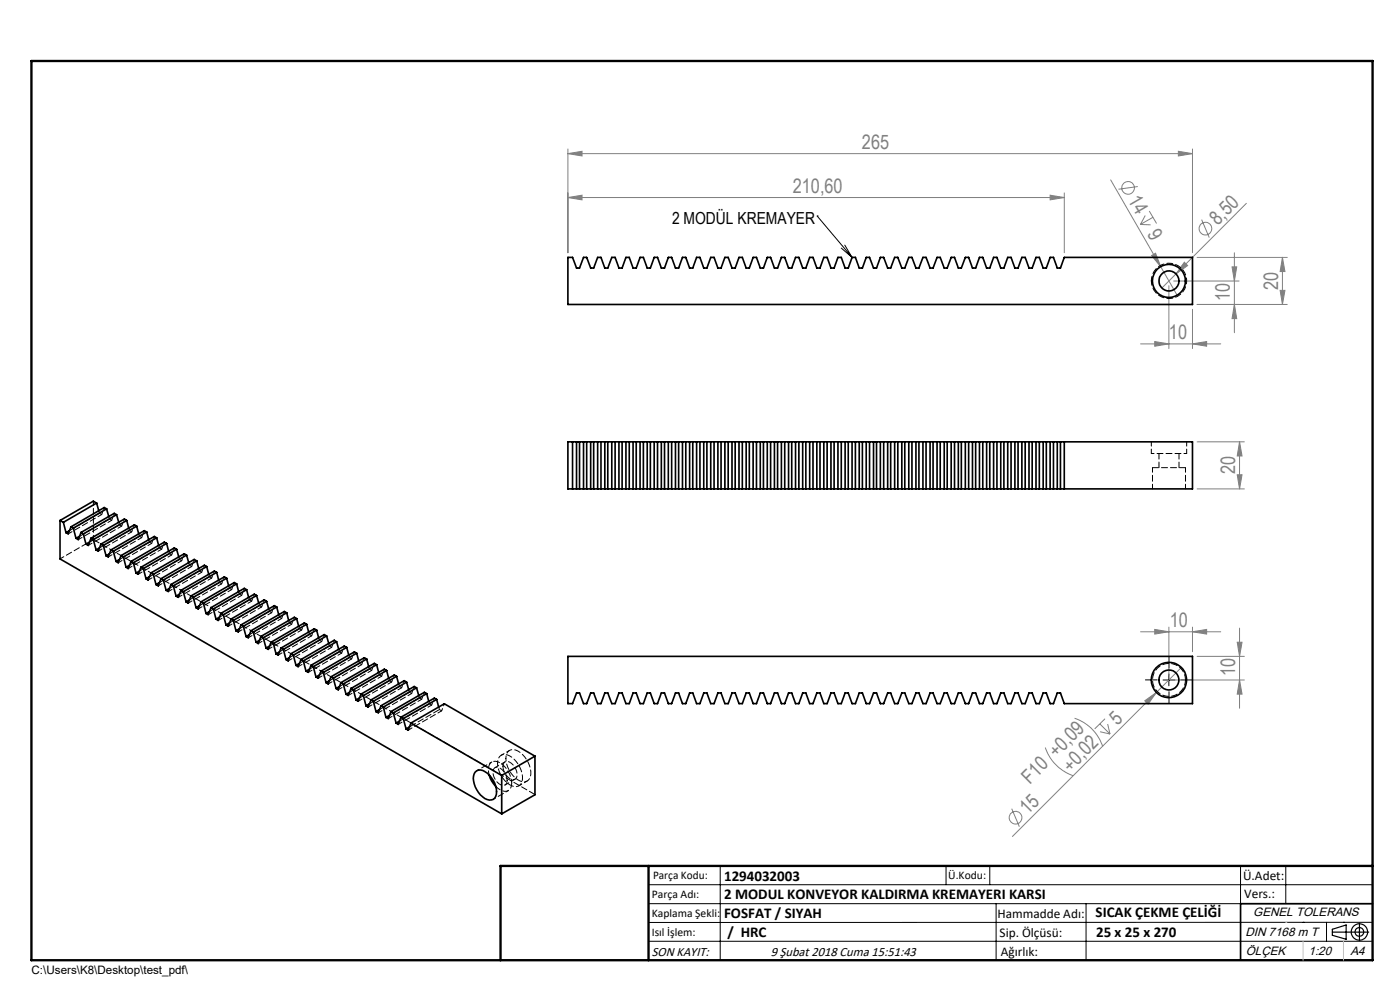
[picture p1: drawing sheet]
<svg xmlns="http://www.w3.org/2000/svg" width="297mm" height="210mm" viewBox="0 0 297 210" stroke-linecap="round" stroke-linejoin="round" font-family="sans-serif">
<g fill="none" stroke="#808080" stroke-width=".21">
<path d="M120.5 32.6l3-.5v1zM120.5 31.6v22M120.5 32.6h132.5M235.6 38.2l14.1 24.4M241.4 39.6l-4.1 .5M250 32.1l3 .5-3 .5zM253 31.6v22M120.5 41.9l3-.5v1zM120.5 41.9h105.3M222.8 41.4l3 .5-3 .5zM225.8 40.9v12.7M241.9 47.6l2.2 .1"/>
<path d="M243 45.7l-1.1 1.9M243.8 44.8l1.6 2.6M244.3 54.2l.8-.5 1.1 2.9zM244.6 46.1l-2.7 1.5M249 59.6h13.9M251.2 55.6l.8 .7-2.5 1.8zM254 54.6h19.1M254.9 46.6l1.6 3.8M261.4 56.6h1l-.5 3zM261.9 53.6v17M264.4 43.1l-17.9 18M272.1 54.6l.5 3h-1z"/>
<path d="M272.1 54.6v10M242 72.9h17M245 72.5l3 .4-3 .5zM248 60.6v13.3M253 72.9l3-.4v.9zM253 65.6v8.3M254 64.6h19.1M261.9 64.6l.5 3h-1zM271.6 61.6h1l-.5 3zM254 93.7h10M263 93.7l.5 3h-1zM263 93.7v10"/>
<path d="M254 103.7h10M262.5 100.7h1l-.5 3zM242 134h17M245 133.5l3 .5-3 .5zM248 133v10.3M253 134l3-.5v1zM253 133v5.2M254 139.2h10M262.5 136.2h1l-.5 3zM263 133.2v17M221.8 158.6a9.6 9.6 0 0 0 5.9 6M228 152.4a9.4 9.4 0 0 1 5.9 6"/>
<path d="M233.3 153.6l2.2 2.1M233.4 155.2l2.1 .5M234.4 152.5l-2.2 2.1M235 153.6l.5 2.1M242.9 148.7l2.4-1.8-1.7 2.5zM249 144.2h15M250.6 141.6l-35.8 35.8M263 144.2l.5 3h-1zM214.6 171.5l1.7 3.9"/>
<circle cx="239.3" cy="39.9" r="1.34"/>
<circle cx="255.7" cy="48.5" r="1.35"/>
<circle cx="215.4" cy="173.5" r="1.35"/>
</g>
<g fill="none" stroke="#000" stroke-width=".25">
<path d="M282.6 197.7h7.8M282.6 197.1l3-.9v3l-3-.8zM288.4 195.8v3.8M106.2 203.7h185"/>
<circle cx="288.4" cy="197.7" r="1.74"/>
<circle cx="288.4" cy="197.7" r=".93"/>
</g>
<path d="M245.5 144.2h-2.5M248 141.7v-2.5M248 146.7v2.5M250.5 144.2h2.5" fill="none" stroke="#000" stroke-width=".21" stroke-dasharray="15.2 1.3 1.3 1.3"/>
<g fill="none" stroke="#000" stroke-width=".21">
<path d="M173.4 45.8h.1M173.4 45.8l7.4 8.8M178.5 52.6l2.3 2M179.2 52l1.6 2.6M246.7 144.2h2.5M248 143v2.5M137.6 187.7h153.6M137.6 191.7h153.6M137.6 199.7h153.6M152.8 183.7v20M200.7 183.7v4M210 183.7v4"/>
<path d="M211.3 191.7v12M230.4 191.7v12M263.2 183.7v20M272.8 183.7v8M276.4 195.6h.1M281.4 195.6v4.1M285 195.6h.1M291.2 195.6l-153.6 .1"/>
</g>
<path d="M291.2 191.7h-28v12" fill="none" stroke="#000" stroke-width=".35"/>
<path d="M6.7 12.9h284.5v190.8h-284.5zM137.6 183.7v20M291.2 183.7h-185v20" fill="none" stroke="#000" stroke-width=".5"/>
<path d="M276.4 199.7v4M285 199.7v4" fill="none" stroke="#c0c0c0" stroke-width=".21"/>
<path d="M272.8 195.6h.1" fill="none" stroke="#c0c0c0" stroke-width=".25"/>
<g fill="#808080">
<path d="M244.3 54.2l.8-.5 1.1 2.9z"/>
<path d="M242.9 148.7l2.4-1.8-1.7 2.5z"/>
<path d="M251.2 55.6l.8 .7-2.5 1.8z"/>
<path d="M253 72.9l3-.4v.9zM245 72.5l3 .4-3 .5z"/>
<path d="M120.5 32.6l3-.5v1zM250 32.1l3 .5-3 .5zM120.5 41.9l3-.5v1zM222.8 41.4l3 .5-3 .5zM245 133.5l3 .5-3 .5zM253 134l3-.5v1z"/>
<path d="M263 144.2l.5 3h-1zM262.5 136.2h1l-.5 3z"/>
<path d="M272.1 54.6l.5 3h-1zM271.6 61.6h1l-.5 3zM261.4 56.6h1l-.5 3zM261.9 64.6l.5 3h-1zM263 93.7l.5 3h-1zM262.5 100.7h1l-.5 3z"/>
</g>
<g fill="none" stroke="#000" stroke-width=".35">
<path d="M120.5 54.6h1l.8 2.3h.6l.9-2.3h.7l.8 2.3h.6l.9-2.3h.7l.8 2.3h.6l.9-2.3h.7l.8 2.3h.7l.8-2.3h.7l.8 2.3h.7l.8-2.3h.7l.8 2.3h.7l.8-2.3h.7l.8 2.3h.7l.8-2.3h.7l.8 2.3h.7l.8-2.3h.7l.8 2.3h.7l.8-2.3h.7l.8 2.3h.7l.8-2.3h.7l.8 2.3h.7l.8-2.3h.7l.8 2.3h.7l.8-2.3h.7l.8 2.3h.7l.8-2.3h.7l.8 2.3h.7l.8-2.3h.7l.8 2.3h.7l.8-2.3h.7l.8 2.3h.7l.8-2.3h.7l.8 2.3h.7l.8-2.3h.7l.8 2.3h.7l.8-2.3h.7l.8 2.3h.7l.8-2.3h.7l.8 2.3h.7l.8-2.3h.7l.8 2.3h.7l.8-2.3h.7l.8 2.3h.6l.9-2.3h.7l.8 2.3h.6l.9-2.3h.7l.8 2.3h.6l.9-2.3h.7l.8 2.3h.6l.9-2.3h.7l.8 2.3h.6l.9-2.3h.7l.8 2.3h.6l.9-2.3h.7l.8 2.3h.6l.9-2.3h.7l.8 2.3h.7l.8-2.3h.7l.8 2.3h.7l.8-2.3h.7l.8 2.3h.7l.8-2.3h.7l.8 2.3h.7l.8-2.3h.7l.8 2.3h.7l.8-2.3h.7l.8 2.3h.7l.8-2.3h.7l.8 2.3h.7l.8-2.3h27.2v10h-132.5zM120.5 93.7h132.5v10h-132.5zM121.5 93.7v10M122.3 93.7v10M122.9 93.7v10M123.8 93.7v10M124.5 93.7v10M125.3 93.7v10M125.9 93.7v10M126.8 93.7v10M127.5 93.7v10M128.3 93.7v10"/>
<path d="M128.9 93.7v10M129.8 93.7v10M130.5 93.7v10M131.3 93.7v10M132 93.7v10M132.8 93.7v10M133.5 93.7v10M134.3 93.7v10M135 93.7v10M135.8 93.7v10M136.5 93.7v10M137.3 93.7v10"/>
<path d="M138 93.7v10M138.8 93.7v10M139.5 93.7v10M140.3 93.7v10M141 93.7v10M141.8 93.7v10M142.5 93.7v10M143.3 93.7v10M144 93.7v10M144.8 93.7v10M145.5 93.7v10M146.3 93.7v10"/>
<path d="M147 93.7v10M147.8 93.7v10M148.5 93.7v10M149.3 93.7v10M150 93.7v10M150.8 93.7v10M151.5 93.7v10M152.3 93.7v10M153 93.7v10M153.8 93.7v10M154.5 93.7v10M155.3 93.7v10"/>
<path d="M156 93.7v10M156.8 93.7v10M157.5 93.7v10M158.3 93.7v10M159 93.7v10M159.8 93.7v10M160.5 93.7v10M161.3 93.7v10M162 93.7v10M162.8 93.7v10M163.5 93.7v10M164.3 93.7v10"/>
<path d="M165 93.7v10M165.8 93.7v10M166.5 93.7v10M167.3 93.7v10M168 93.7v10M168.8 93.7v10M169.5 93.7v10M170.3 93.7v10M171 93.7v10M171.8 93.7v10M172.5 93.7v10M173.3 93.7v10"/>
<path d="M174 93.7v10M174.8 93.7v10M175.5 93.7v10M176.3 93.7v10M177 93.7v10M177.8 93.7v10M178.5 93.7v10M179.3 93.7v10M180 93.7v10M180.8 93.7v10M181.5 93.7v10M182.3 93.7v10"/>
<path d="M183 93.7v10M183.8 93.7v10M184.5 93.7v10M185.3 93.7v10M185.9 93.7v10M186.8 93.7v10M187.5 93.7v10M188.3 93.7v10M188.9 93.7v10M189.8 93.7v10M190.5 93.7v10M191.3 93.7v10"/>
<path d="M191.9 93.7v10M192.8 93.7v10M193.5 93.7v10M194.3 93.7v10M194.9 93.7v10M195.8 93.7v10M196.5 93.7v10M197.3 93.7v10M197.9 93.7v10M198.8 93.7v10M199.5 93.7v10M200.3 93.7v10"/>
<path d="M200.9 93.7v10M201.8 93.7v10M202.5 93.7v10M203.3 93.7v10M203.9 93.7v10M204.8 93.7v10M205.5 93.7v10M206.3 93.7v10M207 93.7v10M207.8 93.7v10M208.5 93.7v10M209.3 93.7v10"/>
<path d="M210 93.7v10M210.8 93.7v10M211.5 93.7v10M212.3 93.7v10M213 93.7v10M213.8 93.7v10M214.5 93.7v10M215.3 93.7v10M216 93.7v10M216.8 93.7v10M217.5 93.7v10M218.3 93.7v10"/>
<path d="M219 93.7v10M219.8 93.7v10M220.5 93.7v10M221.3 93.7v10M222 93.7v10M222.8 93.7v10M223.5 93.7v10M224.3 93.7v10M225 93.7v10M225.8 93.7v10M12.7 110.4v8.2l93.7 54M12.7 110.4l.7 .4"/>
<path d="M13.4 110.8l.6 2.2M14.7 112.6l-.7 .4M15.1 111.8l-.6 1.4-.5-.2M15.1 111.8l.5 .2M15.6 112l.5 2.2M16.9 113.8l-.8 .4M17.2 113l-.6 1.5-.5-.3M17.2 113l.5 .3M17.7 113.3l.5 2.1M19 115l-.8 .4M19.3 114.2l-.6 1.5-.5-.3M19.3 114.2l.5 .3"/>
<path d="M19.8 114.5l.6 2.2M20.5 106.7l-7.1 4.1M20.5 106.7l.5 1.7M20.5 106.7l-.7-.4-7.1 4.1M21.1 116.2l-.7 .5M21.4 115.4l.5 .3M21.4 115.4l-.6 1.5-.4-.2M21.9 115.7l.6 2.2M22.6 107.9l-7 4.1M22.6 107.9l.5 1.7M22.6 107.9l-.5-.2-7 4.1M23.2 117.5l-.7 .4"/>
<path d="M23.5 116.7l.5 .2M23.5 116.7l-.5 1.4-.5-.2M24 116.9l.6 2.2M24.7 109.2l-.5-.3-7 4.1M24.7 109.2l-7 4.1M24.7 109.2l.5 1.6M25.4 118.7l-.8 .4M25.7 117.9l.5 .2M25.7 117.9l-.6 1.5-.5-.3M26.2 118.1l.5 2.2M26.9 110.4l-7.1 4.1M26.9 110.4l.4 1.6"/>
<path d="M26.9 110.4l-.5-.3-7.1 4.1M27.5 119.9l-.8 .4M27.8 119.1l.5 .3M27.8 119.1l-.6 1.5-.5-.3M28.3 119.4l.6 2.2M29 111.6l-.5-.3-7.1 4.1M29 111.6l-7.1 4.1M29 111.6l.4 1.6M31.1 112.8l-.5-.2-7.1 4.1M31.1 112.8l-7.1 4.1M31.1 112.8l.4 1.7M33.2 114.1l-.5-.3-7 4.1"/>
<path d="M33.2 114.1l-7 4M33.2 114.1l.5 1.6M35.3 115.3l-7 4.1M35.3 115.3l.5 1.6M35.3 115.3l-.4-.3-7.1 4.1M37.5 116.5l-.5-.3-7.1 4.1M37.5 116.5l-7.1 4.1M37.5 116.5l.4 1.6M39.6 117.7l-.5-.2-7.1 4M39.6 117.7l-7.1 4.1M39.6 117.7l.4 1.7M41.7 119l-7.1 4"/>
<path d="M41.7 119l.5 1.6M41.7 119l-.5-.3-7.1 4.1M29.6 121.1l-.7 .5M29.9 120.3l-.6 1.5-.4-.2M29.9 120.3l.5 .3M30.4 120.6l.6 2.2M31.7 122.3l-.7 .5M32 121.5l-.6 1.5-.4-.2M32 121.5l.5 .3M32.5 121.8l.6 2.2M33.8 123.6l-.7 .4M34.1 122.8l.5 .2"/>
<path d="M34.1 122.8l-.5 1.5-.5-.3M34.6 123l.6 2.2M35.9 124.8l-.7 .4M36.3 124l.5 .3M36.3 124l-.6 1.5-.5-.3M36.8 124.3l.6 2.2M38.1 126l-.7 .5M38.4 125.2l.5 .3M38.4 125.2l-.6 1.5-.4-.2M38.9 125.5l.6 2.2M40.2 127.2l-.7 .5M40.5 126.4l.5 .3"/>
<path d="M40.5 126.4l-.6 1.5-.4-.2M41 126.7l.6 2.2M42.3 128.5l-.7 .4M42.7 127.7l.4 .2M42.7 127.7l-.6 1.5-.5-.3M43.1 127.9l.6 2.2M43.9 120.2l-.5-.3-7.1 4.1M43.9 120.2l-7.1 4.1M43.9 120.2l.4 1.6M44.5 129.7l-.8 .4M44.8 128.9l-.6 1.5-.5-.3M44.8 128.9l.5 .3"/>
<path d="M45.3 129.2l.5 2.1M46 121.4l-.5-.3-7.1 4.1M46 121.4l-7.1 4.1M46 121.4l.4 1.6M46.6 130.9l-.8 .4M46.9 130.1l-.6 1.5-.5-.3M46.9 130.1l.5 .3M47.4 130.4l.5 2.2M48.1 122.7l-.5-.3-7.1 4M48.1 122.7l-7.1 4M48.1 122.7l.4 1.6M48.7 132.1l-.8 .5"/>
<path d="M49 131.3l.5 .3M49 131.3l-.6 1.5-.5-.2M49.5 131.6l.6 2.2M50.2 123.9l-7.1 4M50.2 123.9l.4 1.6M50.2 123.9l-.5-.3-7 4.1M50.8 133.4l-.7 .4M51.1 132.6l.5 .2M51.1 132.6l-.5 1.4-.5-.2M51.6 132.8l.6 2.2M52.3 125.1l-.5-.3-7 4.1M52.3 125.1l-7 4.1"/>
<path d="M52.3 125.1l.4 1.6M52.9 134.6l-.7 .4M53.2 133.8l-.5 1.5-.5-.3M53.2 133.8l.5 .3M53.7 134.1l.6 2.1M54.4 126.3l-.5-.3-7 4.1M54.4 126.3l-7 4.1M54.4 126.3l.5 1.6M55.1 135.8l-.8 .4M55.4 135l.4 .3M55.4 135l-.6 1.5-.5-.3M55.8 135.3l.6 2.2"/>
<path d="M56.6 127.6l-7.1 4M56.6 127.6l.4 1.6M56.6 127.6l-.5-.4-7.1 4.1M57.2 137l-.8 .5M57.5 136.2l.5 .3M57.5 136.2l-.6 1.6-.5-.3M58 136.5l.6 2.2M58.7 128.8l-.5-.3-7.1 4.1M58.7 128.8l-7.1 4M58.7 128.8l.4 1.6M59.3 138.3l-.7 .4M59.6 137.5l.5 .3"/>
<path d="M59.6 137.5l-.6 1.5-.4-.3M60.1 137.8l.6 2.1M60.8 130l-.5-.3-7.1 4.1M60.8 130l-7.1 4.1M60.8 130l.4 1.6M61.4 139.5l-.7 .4M61.7 138.7l-.6 1.5-.4-.3M61.7 138.7l.5 .3M62.2 139l.6 2.1M62.9 131.2l-.5-.3-7 4.1M62.9 131.2l-7.1 4.1M62.9 131.2l.5 1.6"/>
<path d="M63.9 139.9l.4 .3M63.9 139.9l-.6 1.5-.5-.3M65.1 132.4l-7.1 4.1M65.1 132.4l.4 1.7M65.1 132.4l-.5-.3-7.1 4.1M67.2 133.7l-.5-.3-7.1 4.1M67.2 133.7l-7.1 4.1M67.2 133.7l.4 1.6M69.3 134.9l-.5-.3-7.1 4.1M69.3 134.9l-7.1 4.1M69.3 134.9l.4 1.6M71.4 136.1l-7.1 4.1"/>
<path d="M71.4 136.1l.5 1.7M71.4 136.1l-.5-.3-7 4.1M73.6 137.3l-7.1 4.1M73.6 137.3l.4 1.7M73.6 137.3l-.6-.3-7 4.1M75.7 138.6l-7.1 4.1M75.7 138.6l.4 1.6M75.7 138.6l-.5-.3-7.1 4.1M77.8 139.8l-.5-.3-7.1 4.1M77.8 139.8l-7.1 4.1M77.8 139.8l.4 1.6M120.5 139.2h132.5v10.1h-27.2l-.8-2.3h-.7l-.8 2.3h-.7l-.8-2.3h-.7l-.8 2.3h-.7l-.8-2.3h-.7l-.8 2.3h-.7l-.8-2.3h-.7l-.8 2.3h-.7l-.8-2.3h-.7l-.8 2.3h-.7l-.8-2.3h-.7l-.8 2.3h-.7l-.8-2.3h-.7l-.8 2.3h-.7l-.9-2.3h-.6l-.8 2.3h-.7l-.9-2.3h-.6l-.8 2.3h-.7l-.9-2.3h-.6l-.8 2.3h-.7l-.9-2.3h-.6l-.8 2.3h-.7l-.9-2.3h-.6l-.8 2.3h-.7l-.9-2.3h-.6l-.8 2.3h-.7l-.9-2.3h-.6l-.8 2.3h-.7l-.8-2.3h-.7l-.8 2.3h-.7l-.8-2.3h-.7l-.8 2.3h-.7l-.8-2.3h-.7l-.8 2.3h-.7l-.8-2.3h-.7l-.8 2.3h-.7l-.8-2.3h-.7l-.8 2.3h-.7l-.8-2.3h-.7l-.8 2.3h-.7l-.8-2.3h-.7l-.8 2.3h-.7l-.8-2.3h-.7l-.8 2.3h-.7l-.8-2.3h-.7l-.8 2.3h-.7l-.8-2.3h-.7l-.8 2.3h-.7l-.8-2.3h-.7l-.8 2.3h-.7l-.8-2.3h-.7l-.8 2.3h-.7l-.8-2.3h-.7l-.8 2.3h-.7l-.8-2.3h-.7l-.8 2.3h-.7l-.8-2.3h-.7l-.8 2.3h-.7l-.8-2.3h-.7l-.8 2.3h-.7l-.8-2.3h-.7l-.8 2.3h-.7l-.8-2.3h-.7l-.8 2.3h-.7l-.9-2.3h-.6l-.8 2.3h-.7l-.9-2.3h-.6l-.8 2.3h-.7l-.9-2.3h-.6l-.8 2.3h-1z"/>
<path d="M63.5 140.7l-.7 .4M64.3 140.2l.6 2.2M65.7 141.9l-.8 .5M66 141.1l.5 .3M66 141.1l-.6 1.5-.5-.2M66.5 141.4l.5 2.2M67.8 143.2l-.8 .4M68.1 142.4l-.6 1.5-.5-.3M68.1 142.4l.5 .3M68.6 142.7l.6 2.1M69.9 144.4l-.7 .4M70.2 143.6l.5 .3"/>
<path d="M70.2 143.6l-.6 1.5-.4-.3M70.7 143.9l.6 2.1M72 145.6l-.7 .4M72.3 144.8l.5 .3M72.3 144.8l-.5 1.5-.5-.3M72.8 145.1l.6 2.2M74.2 146.9l-.8 .4M74.5 146l.5 .3M74.5 146l-.6 1.5-.5-.2M75 146.3l.5 2.2M76.3 148.1l-.8 .4M76.6 147.2l-.6 1.6-.5-.3"/>
<path d="M76.6 147.2l.5 .4M77.1 147.6l.5 2.1M78.4 149.3l-.8 .4M78.7 148.5l.5 .3M78.7 148.5l-.6 1.5-.5-.3M79.2 148.8l.6 2.1M79.9 141l-.5-.3-7.1 4.1M79.9 141l-7.1 4.1M79.9 141l.4 1.7M80.5 150.5l-.7 .4M80.8 149.7l.5 .3M80.8 149.7l-.5 1.5-.5-.3"/>
<path d="M81.3 150l.6 2.2M82 142.2l-.5-.3-7 4.1M82 142.2l-7 4.1M82 142.2l.4 1.7M82.6 151.8l-.7 .4M82.9 150.9l-.5 1.5-.5-.2M82.9 150.9l.5 .3M83.4 151.2l.6 2.2M84.1 143.5l-.5-.3-7 4M84.1 143.5l-7 4.1M84.1 143.5l.5 1.6M84.7 153l-.7 .4"/>
<path d="M85.1 152.1l.4 .3M85.1 152.1l-.6 1.6-.5-.3M85.5 152.4l.6 2.2M86.3 144.7l-7.1 4.1M86.3 144.7l.4 1.6M86.3 144.7l-.5-.3-7.1 4.1M86.9 154.2l-.8 .4M87.2 153.4l19.2 11.1M87.2 153.4l7.1-4.1 19.2 11.1M87.2 153.4l-.6 1.5-.5-.3M88.4 145.9l-.5-.3-7.1 4.1M88.4 145.9l-7.1 4.1"/>
<path d="M88.4 145.9l.4 1.6M90.5 147.1l-7.1 4.1M90.5 147.1l.4 1.7M90.5 147.1l-.5-.2-7.1 4M92.6 148.4l-7.1 4M92.6 148.4l.5 1.6M92.6 148.4l-.5-.3-7 4M100.8 163.8a1.77 1.77 0 0 1 2.6 .2 4.9 4.9 0 0 1 1.8 4.9 1.62 1.62 0 0 1-2.8 .1 4.9 4.9 0 0 1-1.8-4.9zM103.8 164.4l.5 1.3 .9 1.2M106.4 164.5v8.1M113.5 160.4l-7.1 4.1M113.5 160.4v8.2l-7.1 4"/>
<circle cx="248" cy="59.6" r="3.5"/>
<circle cx="248" cy="59.6" r="2.13"/>
<circle cx="248" cy="144.2" r="3.7"/>
<circle cx="248" cy="144.2" r="2.13"/>
</g>
<path d="M244.2 59.6a3.8 3.8 0 0 1 5.5-3.4 3.8 3.8 0 0 1 .6 6.4 3.8 3.8 0 0 1-6-2.3l-.1-.7M244.2 93.7v2.5M244.5 99.2v4.5M251.7 96.2v-2.5M251.5 103.7v-4.5" fill="none" stroke="#000" stroke-width=".21" stroke-dasharray="1.3 .6" stroke-dashoffset=".3"/>
<path d="M244.2 96.2h7.5M104.3 161.6l-3.2 1.9M104.6 169.5l3.2-1.8M105.6 161.9a1.6 1.6 0 0 1 .7-1.7 1.6 1.6 0 0 1 1.8 .1 5.5 5.5 0 0 1 2.6 5.5 1.58 1.58 0 0 1-2.6 .6 5.9 5.9 0 0 1-2.5-4.5M107.3 160.9a1.6 1.6 0 0 1 .7-1.7 1.6 1.6 0 0 1 1.8 .1 5.5 5.5 0 0 1 2.7 5.5 1.58 1.58 0 0 1-2.7 .6 5.9 5.9 0 0 1-2.5-4.5" fill="none" stroke="#000" stroke-width=".21" stroke-dasharray="1.3 .6" stroke-dashoffset=".7"/>
<g fill="none" stroke="#000" stroke-width=".21" stroke-dasharray="1.3 .6">
<path d="M251.5 99.2h-7M21.1 108.9l-.1-.6M21.6 109.1l-.5-.2M23.2 110.1l-.1-.5M23.7 110.4l-.5-.3M25.3 111.3l-.1-.5M25.8 111.6l-.5-.3M27.5 112.6l-.2-.6M27.9 112.8l-.4-.2M29.6 113.8l-.2-.6M30.1 114l-.5-.2M31.7 115l-.1-.5"/>
<path d="M32.2 115.3l-.5-.3M33.8 116.2l-.1-.5M34.3 116.5l-.5-.3M35.9 117.4l-.1-.5M36.4 117.7l-.5-.3M38.1 118.7l-.2-.6M38.5 118.9l-.4-.2M40.2 119.9l-.2-.5M40.7 120.2l-.5-.3M42.3 121.1l-.1-.5M42.8 121.4l-.5-.3M44.4 122.3l-.1-.5"/>
<path d="M44.9 122.6l-.5-.3M46.6 123.6l-.2-.6M47 123.8l-.4-.2M48.7 124.8l-.2-.5M49.1 125.1l-.4-.3M50.8 126l-.1-.5M51.3 126.3l-.5-.3M52.9 127.2l-.1-.5M53.4 127.5l-.5-.3M55 128.5l-.1-.6M55.5 128.7l-.5-.2M57.2 129.7l-.2-.5"/>
<path d="M57.6 130l-.4-.3M59.3 130.9l-.2-.5M59.8 131.2l-.5-.3M61.4 132.1l-.1-.5M61.9 132.4l-.5-.3M63.5 133.4l-.1-.6M64 133.6l-.5-.2M65.6 134.6l-.1-.6M66.1 134.9l-.5-.3M67.8 135.8l-.2-.5M68.2 136.1l-.4-.3M69.9 137l-.2-.5"/>
<path d="M70.4 137.3l-.5-.3M72 138.3l-.1-.6M72.5 138.5l-.5-.2M74.1 139.5l-.1-.6M74.6 139.8l-.5-.3M76.3 140.7l-.2-.5M76.7 141l-.4-.3M78.4 141.9l-.2-.5M78.8 142.2l-.4-.3M80.5 143.2l-.1-.6M81 143.4l-.5-.2M82.6 144.4l-.1-.6"/>
<path d="M83.1 144.7l-.5-.3M84.7 145.6l-.1-.5M85.2 145.9l-.5-.3M86.9 146.8l-.2-.5M87.3 147.1l-.4-.3M89 148.1l-.2-.6M89.5 148.3l-.5-.2M91.1 149.3l-.1-.6M91.6 149.6l-.5-.3M93.2 150.5l-.1-.5M93.7 150.8l-.5-.3"/>
</g>
<path d="M245.9 96.2v3M250.1 99.2v-3M251.5 144.2a3.5 3.5 0 0 1-5.1 3.2 3.5 3.5 0 0 1-.5-6 3.5 3.5 0 0 1 5.5 2.1l.1 .7M106.7 162.6a2.97 2.97 0 0 0 2.1 2.8 1.15 1.15 0 0 0 .8-1.8l-.4-.9a1.73 1.73 0 0 0-2.1-1.1l-.4 .6v.4M107.6 165.5a2.97 2.97 0 0 0-2.2-2.8 1.15 1.15 0 0 0-.7 1.8l.4 1a1.73 1.73 0 0 0 2.1 1l.3-.6 .1-.4" fill="none" stroke="#000" stroke-width=".21" stroke-dasharray="1.3 .6" stroke-dashoffset=".1"/>
<g fill="none" stroke="#000" stroke-width=".21" stroke-dasharray="1.3 .6" stroke-dashoffset=".4">
<path d="M14.5 113.2l7.1-4.1M16.6 114.5l7.1-4.1M18.7 115.7l7.1-4.1M19.8 106.3v8.2M19.8 114.5l-7.1 4M20.9 116.9l7-4.1M23 118.1l7.1-4.1M25.1 119.4l7.1-4.1M27.2 120.6l7.1-4.1M29.3 121.8l7.1-4.1M31.5 123l7-4.1M33.6 124.2l7.1-4"/>
<path d="M35.7 125.5l7.1-4.1M37.8 126.7l7.1-4.1M40 127.9l7-4.1M42.1 129.1l7-4M44.2 130.4l7.1-4.1M46.3 131.6l7.1-4.1M48.4 132.8l7.1-4.1M50.6 134l7-4M52.7 135.3l7.1-4.1M54.8 136.5l7.1-4.1M56.9 137.7l7.1-4.1M59 138.9l7.1-4"/>
<path d="M61.2 140.2l7-4.1M63.3 141.4l7.1-4.1M65.4 142.6l7.1-4.1M67.5 143.8l7.1-4M69.7 145.1l7-4.1M71.8 146.3l7-4.1M73.9 147.5l7.1-4.1M76 148.7l7.1-4M78.1 150l7.1-4.1M80.3 151.2l7-4.1M82.4 152.4l7.1-4.1M84.5 153.6l7.1-4"/>
<path d="M86.6 154.9l7.1-4.1M107.1 161.6l-2.1 1.2M107.1 166.5l2.2-1.2M108.6 166.1a5 5 0 0 0-3.5-4.6 1.47 1.47 0 0 0-1.5 1.7l.2 1.1"/>
</g>
<path d="M105.2 166.9a2.11 2.11 0 0 0 2.9 .5l.3-.3 .2-1" fill="none" stroke="#000" stroke-width=".21" stroke-dasharray="1.3 .6" stroke-dashoffset=".2"/>
<path d="M19.8 114.5l93.7 54" fill="none" stroke="#000" stroke-width=".21" stroke-dasharray="1.3 .6" stroke-dashoffset="-.1"/>
<g fill="none" stroke="#000" stroke-width=".21" stroke-dasharray="1.3 .6" stroke-dashoffset=".8">
<path d="M22.1 107.6l-.5 1.5M24.3 108.9l-.6 1.5M26.4 110.1l-.6 1.5M28.5 111.3l-.6 1.5M30.6 112.5l-.5 1.5M32.8 113.8l-.6 1.5M34.9 115l-.6 1.5M37 116.2l-.6 1.5M39.1 117.4l-.6 1.5M41.2 118.7l-.5 1.5M43.4 119.9l-.6 1.5M45.5 121.1l-.6 1.5"/>
<path d="M47.6 122.3l-.6 1.5M49.7 123.6l-.6 1.5M51.8 124.8l-.5 1.5M54 126l-.6 1.5M56.1 127.2l-.6 1.5M58.2 128.5l-.6 1.5M60.3 129.7l-.5 1.5M62.5 130.9l-.6 1.5M64.6 132.1l-.6 1.5M66.7 133.4l-.6 1.5M68.8 134.6l-.6 1.5M70.9 135.8l-.5 1.5"/>
<path d="M73.1 137l-.6 1.5M75.2 138.3l-.6 1.5M77.3 139.5l-.6 1.5M79.4 140.7l-.6 1.5M81.5 141.9l-.5 1.5M83.7 143.2l-.6 1.5M85.8 144.4l-.6 1.5M87.9 145.6l-.6 1.5M90 146.8l-.5 1.5M92.2 148.1l-.6 1.5M94.3 149.3l-.6 1.5"/>
</g>
<g fill="none" stroke="#000" stroke-width=".21" stroke-dasharray="1.3 .6" stroke-dashoffset="-.2">
<path d="M14.8 112.5l6.3-3.6M16.9 113.8l6.3-3.7M19 115l6.3-3.7M21.1 116.2l6.4-3.6M23.3 117.4l6.3-3.6M25.4 118.7l6.3-3.7M27.5 119.9l6.3-3.7M29.6 121.1l6.3-3.7M31.7 122.3l6.4-3.6M33.9 123.6l6.3-3.7M36 124.8l6.3-3.7M38.1 126l6.3-3.7"/>
<path d="M40.2 127.2l6.4-3.6M42.3 128.5l6.4-3.7M44.5 129.7l6.3-3.7M46.6 130.9l6.3-3.7M48.7 132.1l6.3-3.6M50.8 133.4l6.4-3.7M52.9 134.6l6.4-3.7M55.1 135.8l6.3-3.7M57.2 137l6.3-3.6M59.3 138.3l6.3-3.7M61.4 139.5l6.4-3.7M63.6 140.7l6.3-3.7"/>
<path d="M65.7 141.9l6.3-3.6M67.8 143.1l6.3-3.6M69.9 144.4l6.4-3.7M72 145.6l6.4-3.7M74.2 146.8l6.3-3.6M76.3 148l6.3-3.6M78.4 149.3l6.3-3.7M80.5 150.5l6.4-3.7M82.6 151.7l6.4-3.6M84.8 152.9l6.3-3.6M86.9 154.2l6.3-3.7"/>
</g>
<path d="M108.1 159.2l-1.8 1M110.1 166.7l1.7-1" fill="none" stroke="#000" stroke-width=".21" stroke-dasharray="1.3 .6" stroke-dashoffset=".6"/>
<g font-size="4.2" fill="#808080">
<text x="182.9" y="31.6">265</text>
<text x="168.2" y="40.9">210,60</text>
<text x="239.2" y="42.5" transform="rotate(60 239.2 42.5)">14</text>
<text x="258.3" y="47.9" transform="rotate(-45 258.3 47.9)">8,50</text>
<text x="243.3" y="49.6" transform="rotate(60 243.3 49.6)">9</text>
<text x="260.9" y="63.8" transform="rotate(-90 260.9 63.8)">10</text>
<text x="271.1" y="61.5" transform="rotate(-90 271.1 61.5)">20</text>
<text x="248" y="72">10</text>
<text x="262" y="100.6" transform="rotate(-90 262 100.6)">20</text>
<text x="248.2" y="133.1">10</text>
<text x="262" y="143.4" transform="rotate(-90 262 143.4)">10</text>
<text x="237" y="153.9" transform="rotate(-45 237 153.9)">5</text>
<text x="218.5" y="166.5" transform="rotate(-45 218.5 166.5)">F10 +0,09</text>
<text x="227.1" y="163.9" transform="rotate(-45 227.1 163.9)">+0,02</text>
<text x="218.1" y="172.9" transform="rotate(-45 218.1 172.9)">15</text>
</g>
<text font-size="3.5" x="142.6" y="47.6">2 MODÜL KREMAYER</text>
<g font-size="3.2">
<text x="153.6" y="190.8">2 MODUL KONVEYOR KALDIRMA KREMAYERI KARSI</text>
<text x="153.6" y="186.8">1294032003</text>
<text x="153.6" y="194.8">FOSFAT / SIYAH</text>
<text x="232.4" y="194.5">SICAK ÇEKME ÇELİĞİ</text>
<text x="154.3" y="198.8">/ HRC</text>
<text x="232.5" y="198.8">25 x 25 x 270</text>
</g>
<g font-size="2.8">
<text x="263.7" y="186.7">Ü.Adet:</text>
<text x="263.9" y="190.5">Vers.:</text>
<text x="211.6" y="194.8">Hammadde Adı:</text>
<text x="138.3" y="202.8">SON KAYIT:</text>
<text x="163.5" y="202.8">9 Şubat 2018 Cuma 15:51:43</text>
<text x="212.1" y="198.7">Sip. Ölçüsü:</text>
<text x="212.3" y="202.7">Ağırlık:</text>
</g>
<g font-size="2.6">
<text x="265.9" y="194.4">GENEL TOLERANS</text>
<text x="264.2" y="198.5">DIN 7168 m T</text>
<text x="264.3" y="202.6">ÖLÇEK</text>
<text x="277.6" y="202.6">1:20</text>
<text x="286.5" y="202.6">A4</text>
</g>
<g font-size="2.5">
<text x="138.3" y="190.5">Parça Adı:</text>
<text x="138.5" y="186.5">Parça Kodu:</text>
<text x="201.2" y="186.5">Ü.Kodu:</text>
<text x="138.3" y="194.5">Kaplama Şekli:</text>
<text x="138.3" y="198.6">Isıl İşlem:</text>
<text x="6.7" y="206.7">C:\Users\K8\Desktop\test_pdf\</text>
</g>
</svg>
